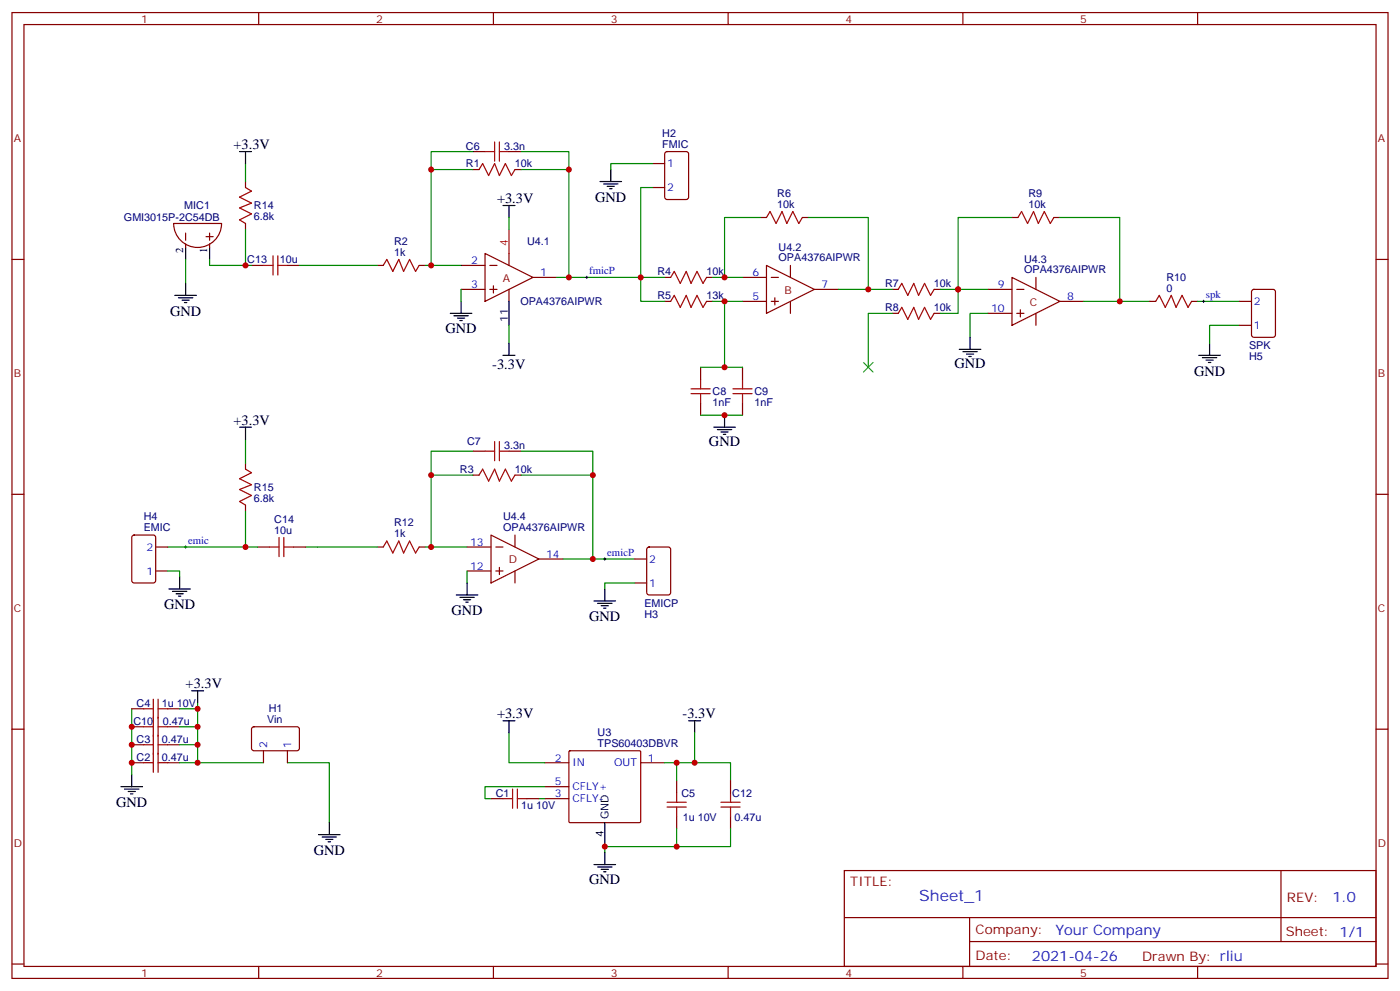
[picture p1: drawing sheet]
<svg xmlns="http://www.w3.org/2000/svg" width="412mm" height="292mm" viewBox="0 0 412 292" stroke-linecap="round" stroke-linejoin="round" font-family="sans-serif">
<g fill="none" stroke="#870000" stroke-width=".35">
<path d="M3.5 3.7h405.4v284.3h-405.4zM7.1 7.2h398.2v277.3h-398.2zM76.2 3.7v3.5M145.3 3.7v3.5M214.5 3.7v3.5M283.6 3.7v3.5M352.8 3.7v3.5M72.3 53.4v1.8M139.3 49.9h1.8M139.3 44.6h3.6M149.9 44.6h3.6M151.7 49.9h1.8"/>
<path d="M192.3 48.2h3.5M192.3 55.2h3.5M196 44.8l.5-.2h5.6l.7 .5v12.9l-.4 .7h-5.9l-.7-.4v-13zM3.5 76.4h3.6M51.2 65.8h14.1a7.1 7.1 0 0 1-7.1 7 7.1 7.1 0 0 1-7-7zM54.7 68.6v2.1M54.7 71.8v1M60.7 69.7h2.1M61.7 68.6v2.1M61.7 71.8v1M72.3 65.8v1.8M74.1 78.1h3.5"/>
<path d="M84.7 78.1h3.5M111.1 78.1h1.8M123.5 78.1h1.7M135.8 78.1h7.1M142.9 74.6l14.1 7.1-14.1 7zM144.3 78.1h2.1M149.9 74.6v3.5M224 64h1.8M225.8 78.1l14.1 7.1-14.1 7.1zM232.8 78.1v3.6M236.4 64h1.7M298.1 64h1.8"/>
<path d="M310.4 64h1.8M405.3 76.4h3.6M135.8 85.2h7.1M144.3 85.2h2.1M145.3 84.1v2.2M149.9 85.2v3.5M157 81.7h7M195.8 81.7h1.8M195.8 88.7h1.8M208.1 81.7h1.8M208.1 88.7h1.8M218.7 81.7h7.1"/>
<path d="M218.7 88.7h7.1M227.2 81.7h2.1M227.2 88.7h2.1M228.2 87.7v2.1M232.8 88.7v3.6M239.9 85.2h7M262.8 85.2h1.8M262.8 92.3h1.8M275.2 85.2h1.7M275.2 92.3h1.7M291 85.2h7.1M291 92.3h7.1"/>
<path d="M298.1 81.7l14.1 7-14.1 7.1zM299.5 85.2h2.1M299.5 92.3h2.1M300.6 91.2v2.1M305.2 81.7v3.5M305.2 92.3v3.5M312.2 88.7h7.1M338.7 88.7h1.7M351 88.7h1.8M365.1 88.7h3.6M365.1 95.8h3.6M368.9 85.4l.5-.2h5.6l.7 .4v13l-.5 .7h-5.8l-.7-.5v-12.9z"/>
<path d="M206.4 108.1v3.6M206.4 118.7v3.5M218.7 108.1v3.6M218.7 118.7v3.5M72.3 136.3v1.8M139.3 139.9h1.8M139.3 132.8h3.6M149.9 132.8h3.6M151.7 139.9h1.8M3.5 145.5h3.6M39 157.7l.5-.2h5.7l.6 .4 .1 13-.5 .7h-5.9l-.6-.4-.1-13zM72.3 148.7v1.8"/>
<path d="M144.6 157.5l14.1 7.1-14.1 7zM151.7 157.5v3.5M405.3 145.5h3.6M45.9 161h3.5M45.9 168.1h3.5M75.8 161h3.6M86.4 161h3.6M111.1 161h1.8M123.5 161h1.7M137.6 161h7M137.6 168.1h7M146 161h2.2"/>
<path d="M146 168.1h2.2M147.1 167v2.2M151.7 168.1v3.5M158.7 164.6h7.1M187 164.6h3.5M187 171.6h3.5M190.7 161.2l.5-.2h5.6l.7 .5 .1 12.9-.5 .7-5.9 .1-.6-.5-.1-13zM3.5 214.7h3.6M38.8 219.3h3.5M38.8 208.7h3.5M38.8 214h3.5M49.4 219.3h3.5"/>
<path d="M49.4 208.7h3.5M49.4 214h3.5M74.3 214.2l.5-.2h13l.4 .7-.1 5.9-.6 .4-13-.1-.4-.6v-5.6zM405.3 214.7h3.6M38.8 224.5h3.5M49.4 224.5h3.5M77.6 221v3.5M84.7 221v3.5M144.6 235.1h3.6M155.2 235.1h3.5M160.5 224.5h7.1M160.5 235.1h7.1"/>
<path d="M160.5 231.6h7.1M167.6 221.2l.3-.2 20.7 .1 .1 .3v20.6l-.3 .2-20.7-.1-.1-.3zM188.7 224.5h7.1M199.3 229.8v3.6M215.2 229.8v3.6M199.3 240.4v3.5M215.2 240.4v3.5M248.7 256.3h156.6v28.2h-156.6zM377.3 256.3v20.9M248.7 270.1h156.5M285.6 277.2h119.6M285.6 270.1v14.2"/>
<path d="M3.5 283.8h3.6M76.2 284.5v3.5M145.3 284.5v3.5M214.5 284.5v3.5M283.6 284.5v3.5M352.8 284.5v3.5M405.3 283.8h3.6"/>
</g>
<path d="M149.9 67.6v7" fill="none" stroke="#f00" stroke-width=".35"/>
<g fill="none" stroke="#000" stroke-width=".35">
<path d="M70.6 44.6h3.5M72.3 44.6v3.6M176.7 53.4h6.4M177.8 54.2h4.2M178.9 54.9h2.1M179.6 55.6h.7M179.9 49.9v3.5M54.7 72.8v3.6M61.7 72.8v3.6M148.2 60.5h3.5M149.9 60.5v3.5M51.5 87h6.4"/>
<path d="M52.6 87.7h4.2M53.6 88.4h2.1M54.3 89.1h.7M54.7 83.4v3.6M132.6 92.3h6.4M133.7 93h4.2M134.8 93.7h2.1M135.5 94.4h.7M135.8 88.7v3.6M149.9 88.7v7.1M285.8 99.3v3.5M148.2 104.6h3.5"/>
<path d="M149.9 101.1v3.5M282.6 102.8h6.3M283.6 103.5h4.3M284.7 104.2h2.1M285.4 105h.7M353.1 104.6h6.4M354.2 105.3h4.2M355.2 106h2.2M356 106.7h.7M356.3 101.1v3.5M70.6 125.8h3.5M72.3 125.8v3.5"/>
<path d="M210.3 125.8h6.3M211.3 126.5h4.2M212.4 127.2h2.1M213.1 127.9h.7M213.4 122.2v3.6M49.7 173.4h6.4M50.8 174.1h4.2M51.9 174.8h2.1M52.6 175.5h.7M52.9 169.9v3.5M134.4 175.2h6.4M135.5 175.9h4.2"/>
<path d="M136.5 176.6h2.1M137.2 177.3h.7M137.6 171.6v3.6M175 176.9h6.3M176 177.6h4.3M177.1 178.3h2.1M177.8 179h.7M178.2 173.4v3.5M56.4 203.4h3.6M58.2 203.4v3.5M148.2 212.2h3.5M149.9 212.2v3.5"/>
<path d="M202.8 212.2h3.6M204.6 212.2v3.5M35.6 231.6h6.4M36.7 232.3h4.2M37.7 233h2.2M38.5 233.7h.7M38.8 228.1v3.5M93.8 245.7h6.4M94.9 246.4h4.2M96 247.1h2.1M96.7 247.8h.7M97 242.2v3.5"/>
<path d="M175 254.5h6.3M176 255.2h4.3M177.1 255.9h2.1M177.8 256.6h.7M178.2 242.2v7M178.2 251v3.5"/>
</g>
<g fill="none" stroke="#008700" stroke-width=".35">
<path d="M72.3 48.2v5.2M139.3 49.9h-12.3v28.2M139.3 44.6h-12.3v5.3M153.5 49.9h14.1v31.8h28.2M153.5 44.6h14.1v5.3M192.3 55.2h-3.6v33.5h7.1M192.3 48.2h-12.4v1.7M54.7 76.4v7M61.7 76.4v1.7h12.4M72.3 67.6v10.5M88.2 78.1h22.9M125.2 78.1h10.6"/>
<path d="M149.9 64v3.6M224 64h-10.6v17.7M238.1 64h17.7v21.2h-8.9M298.1 64h-15.9v28.3h-5.3M312.2 64h17.6v24.7h-10.5M135.8 85.2v3.5M149.9 95.8v5.3M164 81.7h3.6M209.9 81.7h8.8M209.9 88.7h8.8M213.4 88.7v19.4h-7M255.8 85.2h7"/>
<path d="M262.8 92.3h-7v15.8M276.9 85.2h14.1M291 92.3h-5.2v7M329.8 88.7h8.9M352.8 88.7h12.3M365.1 95.8h-8.8v5.3M213.4 108.1h5.3M72.3 129.3v7M127 139.9h12.3M139.3 132.8h-12.3v28.2M153.5 132.8h21.1v31.8h12.4M153.5 139.9h21.1"/>
<path d="M206.4 122.2h12.3M72.3 150.5v10.5M49.4 168.1h3.5v1.8M49.4 161h26.4M90 161h21.1M125.2 161h12.4M137.6 168.1v3.5M165.8 164.6h8.8M187 171.6h-8.8v1.8M38.8 208.7v19.4M52.9 219.3h5.3M52.9 214h5.3"/>
<path d="M52.9 208.7h5.3M58.2 206.9v17.6h19.4M149.9 215.7v8.8h10.6M204.6 215.7v8.8M52.9 224.5h5.3M84.7 224.5h12.3v17.7M158.7 235.1h1.8M160.5 231.6h-17.6v3.5h1.7M195.8 224.5h19.4v5.3M199.3 224.5v5.3M199.3 243.9v5.3h-21.1v1.8M215.2 243.9v5.3h-15.9"/>
</g>
<g fill="none" stroke="#a10000" stroke-width=".35">
<path d="M72.3 55.2l1.8 1.1-3.5 1.7 3.5 1.8-3.5 1.4 3.5 1.8-3.5 1.7 1.7 1.1M141.1 49.9l1.1-1.7 1.7 3.5 1.8-3.5 1.4 3.5 1.8-3.5 1.7 3.5 1.1-1.8M142.9 44.6h2.8M145.7 41.8v5.6M147.1 44.6h2.8M147.1 41.8v5.6M77.6 78.1h2.8M80.4 75.3v5.7M81.8 78.1h2.9M81.8 75.3v5.7M112.9 78.1l1-1.7 1.8 3.5 1.8-3.5 1.4 3.5 1.7-3.5 1.8 3.5 1.1-1.8M225.8 64l1-1.7 1.8 3.5 1.8-3.5 1.4 3.5 1.7-3.5 1.8 3.5 1.1-1.8"/>
<path d="M299.9 64l1-1.7 1.8 3.5 1.7-3.5 1.5 3.5 1.7-3.5 1.8 3.5 1-1.8M197.6 81.7l1-1.8 1.8 3.5 1.7-3.5 1.5 3.5 1.7-3.5 1.8 3.5 1-1.7M197.6 88.7l1-1.7 1.8 3.5 1.7-3.5 1.5 3.5 1.7-3.5 1.8 3.5 1-1.8M264.6 85.2l1-1.8 1.8 3.6 1.8-3.6 1.4 3.6 1.7-3.6 1.8 3.6 1.1-1.8M264.6 92.3l1-1.8 1.8 3.5 1.8-3.5 1.4 3.5 1.7-3.5 1.8 3.5 1.1-1.7M340.4 88.7l1.1-1.7 1.8 3.5 1.7-3.5 1.4 3.5 1.8-3.5 1.8 3.5 1-1.8M203.6 115.9h5.6M203.6 114.5h5.6M206.4 111.7v2.8M206.4 115.9v2.8M215.9 115.9h5.6M215.9 114.5h5.6"/>
<path d="M218.7 111.7v2.8M218.7 115.9v2.8M72.3 138.1l1.8 1.1-3.5 1.7 3.5 1.8-3.5 1.4 3.5 1.8-3.5 1.7 1.7 1.1M141.1 139.9l1.1-1.8 1.7 3.5 1.8-3.5 1.4 3.5 1.8-3.5 1.7 3.5 1.1-1.7M142.9 132.8h2.8M145.7 130v5.6M147.1 130v5.6M147.1 132.8h2.8M82.2 158.2v5.7M83.6 158.2v5.7M79.4 161h2.8M83.6 161h2.8"/>
<path d="M112.9 161l1-1.7 1.8 3.5 1.8-3.5 1.4 3.5 1.7-3.5 1.8 3.5 1.1-1.8M42.3 219.3h2.9M42.3 208.7h2.9M42.3 214h2.9M45.2 205.8v21.6M46.6 205.8v21.6M46.6 219.3h2.8M46.6 208.7h2.8M46.6 214h2.8M42.3 224.5h2.9M46.6 224.5h2.8M148.2 235.1h2.8"/>
<path d="M151 232.3v5.6M152.4 235.1h2.8M152.4 232.3v5.6M196.5 237.6h5.6M196.5 236.2h5.6M199.3 233.4v2.8M199.3 237.6v2.8M212.4 237.6h5.6M212.4 236.2h5.6M215.2 233.4v2.8M215.2 237.6v2.8"/>
</g>
<path d="M172.5 81.7h.7M172.9 81.3v.7M354.2 88.7h.7M354.5 88.4v.7M54.3 161h.7M54.7 160.7v.7M177.8 164.6h.7M178.2 164.2v.7" fill="none" stroke="#000" stroke-width=".29"/>
<path d="M254.4 106.7l2.8 2.8M257.2 106.7l-2.8 2.8" fill="none" stroke="#3c3" stroke-width=".35"/>
<g fill="#c00">
<circle cx="58.2" cy="224.5" r=".88"/>
<circle cx="58.2" cy="219.3" r=".88"/>
<circle cx="38.8" cy="224.5" r=".88"/>
<circle cx="38.8" cy="219.3" r=".88"/>
<circle cx="178.2" cy="249.2" r=".88"/>
<circle cx="199.3" cy="224.5" r=".88"/>
<circle cx="188.7" cy="81.7" r=".88"/>
<circle cx="213.4" cy="88.7" r=".88"/>
<circle cx="213.4" cy="108.1" r=".88"/>
<circle cx="213.4" cy="122.2" r=".88"/>
<circle cx="213.4" cy="81.7" r=".88"/>
<circle cx="255.8" cy="85.2" r=".88"/>
<circle cx="282.2" cy="85.2" r=".88"/>
<circle cx="329.8" cy="88.7" r=".88"/>
<circle cx="127" cy="161" r=".88"/>
<circle cx="204.6" cy="224.5" r=".88"/>
<circle cx="199.3" cy="249.2" r=".88"/>
<circle cx="72.3" cy="78.1" r=".88"/>
<circle cx="72.3" cy="161" r=".88"/>
<circle cx="127" cy="78.1" r=".88"/>
<circle cx="127" cy="49.9" r=".88"/>
<circle cx="167.6" cy="81.7" r=".88"/>
<circle cx="167.6" cy="49.9" r=".88"/>
<circle cx="127" cy="139.9" r=".88"/>
<circle cx="174.6" cy="139.9" r=".88"/>
<circle cx="174.6" cy="164.6" r=".88"/>
<circle cx="38.8" cy="214" r=".88"/>
<circle cx="58.2" cy="214" r=".88"/>
<circle cx="58.2" cy="208.7" r=".88"/>
</g>
<text font-size="4.6" fill="#00f" x="270.8" y="265.3">Sheet_1</text>
<g font-size="4.2">
<text x="68.8" y="43.9">+3.3V</text>
<text x="146.4" y="59.8">+3.3V</text>
<text x="175.3" y="59.5">GND</text>
<text x="50.1" y="93">GND</text>
<text x="131.2" y="97.9">GND</text>
<text x="145" y="108.6">-3.3V</text>
<text x="281.2" y="108.5">GND</text>
<text x="351.7" y="110.6">GND</text>
<text x="68.8" y="125.1">+3.3V</text>
<text x="208.8" y="131.4">GND</text>
<text x="48.3" y="179.4">GND</text>
<text x="133" y="181.2">GND</text>
<text x="173.6" y="182.9">GND</text>
<text x="54.7" y="202.7">+3.3V</text>
<text x="146.4" y="211.5">+3.3V</text>
<text x="201.1" y="211.5">-3.3V</text>
<text x="34.2" y="237.7">GND</text>
<text x="92.4" y="251.7">GND</text>
<text x="173.6" y="260.2">GND</text>
</g>
<g font-size="4.2" fill="#00f">
<text x="392.5" y="265.6">1.0</text>
<text x="310.9" y="275.1">Your Company</text>
<text x="304" y="282.9">2021-04-26</text>
</g>
<g font-size="3.9" fill="#800">
<text x="250.5" y="260.9">TITLE:</text>
<text x="379.1" y="265.6">REV:</text>
<text x="287.4" y="275.1">Company:</text>
<text x="378.7" y="275.7">Sheet: 1/1</text>
<text x="287.4" y="282.8">Date:</text>
<text x="336.4" y="282.8">Drawn By: rliu</text>
</g>
<g font-size="3.2" fill="#800">
<text x="41.6" y="6.7">1</text>
<text x="110.8" y="6.7">2</text>
<text x="179.9" y="6.7">3</text>
<text x="249.1" y="6.7">4</text>
<text x="318.2" y="6.7">5</text>
<text x="4.1" y="41.8">A</text>
<text x="405.9" y="41.8">A</text>
<text x="148.2" y="83">A</text>
<text x="231.1" y="86.5">B</text>
<text x="303.4" y="90">C</text>
<text x="4.1" y="110.9">B</text>
<text x="405.9" y="110.9">B</text>
<text x="149.9" y="165.9">D</text>
<text x="4.1" y="180.1">C</text>
<text x="405.9" y="180.1">C</text>
<text x="4.1" y="249.2">D</text>
<text x="405.9" y="249.2">D</text>
<text x="41.6" y="287.5">1</text>
<text x="110.8" y="287.5">2</text>
<text x="179.9" y="287.5">3</text>
<text x="249.1" y="287.5">4</text>
<text x="318.2" y="287.5">5</text>
</g>
<g font-size="3.2" fill="#000080">
<text x="195.1" y="40.5">H2</text>
<text x="137.2" y="44">C6</text>
<text x="148.5" y="44">3.3n</text>
<text x="195.1" y="43.6">FMIC</text>
<text x="137.2" y="49.3">R1</text>
<text x="151.6" y="49.3">10k</text>
<text x="229" y="58">R6</text>
<text x="302.9" y="58">R9</text>
<text x="36.5" y="65.2">GMI3015P-2C54DB</text>
<text x="54.3" y="61.6">MIC1</text>
<text x="74.8" y="64.9">6.8k</text>
<text x="74.8" y="61.7">R14</text>
<text x="229" y="61.2">10k</text>
<text x="302.9" y="61.2">10k</text>
<text x="72.8" y="77.5">C13</text>
<text x="82.5" y="77.5">10u</text>
<text x="116.1" y="75.3">1k</text>
<text x="116.1" y="72.1">R2</text>
<text x="155.3" y="72.2">U4.1</text>
<text x="229.4" y="77">OPA4376AIPWR</text>
<text x="229.4" y="73.8">U4.2</text>
<text x="301.7" y="77.3">U4.3</text>
<text x="193.7" y="81">R4</text>
<text x="208.1" y="81">10k</text>
<text x="301.7" y="80.5">OPA4376AIPWR</text>
<text x="343.6" y="82.7">R10</text>
<text x="153.3" y="89.8">OPA4376AIPWR</text>
<text x="193.7" y="88.1">R5</text>
<text x="208.1" y="88.1">13k</text>
<text x="260.7" y="84.6">R7</text>
<text x="275.1" y="84.6">10k</text>
<text x="343.6" y="85.9">0</text>
<text x="260.7" y="91.6">R8</text>
<text x="275.1" y="91.6">10k</text>
<text x="368" y="102.8">SPK</text>
<text x="368" y="106">H5</text>
<text x="209.9" y="119.6">1nF</text>
<text x="209.9" y="116.3">C8</text>
<text x="222.2" y="119.6">1nF</text>
<text x="222.2" y="116.3">C9</text>
<text x="137.6" y="131.1">C7</text>
<text x="148.5" y="132.2">3.3n</text>
<text x="135.5" y="139.2">R3</text>
<text x="151.6" y="139.2">10k</text>
<text x="74.8" y="147.7">6.8k</text>
<text x="74.8" y="144.6">R15</text>
<text x="42.3" y="153.2">H4</text>
<text x="80.8" y="154">C14</text>
<text x="116.1" y="155">R12</text>
<text x="148.2" y="153.1">U4.4</text>
<text x="42.3" y="156.5">EMIC</text>
<text x="80.8" y="157.2">10u</text>
<text x="116.1" y="158.2">1k</text>
<text x="148.2" y="156.3">OPA4376AIPWR</text>
<text x="189.8" y="178.7">EMICP</text>
<text x="189.8" y="181.9">H3</text>
<text x="40.2" y="208">C4</text>
<text x="47.7" y="208">1u 10V</text>
<text x="79.2" y="209.8">H1</text>
<text x="39.3" y="213.3">C10</text>
<text x="47.9" y="213.3">0.47u</text>
<text x="78.7" y="212.9">Vin</text>
<text x="40.2" y="218.6">C3</text>
<text x="47.7" y="218.6">0.47u</text>
<text x="176" y="219.8">TPS60403DBVR</text>
<text x="176" y="216.7">U3</text>
<text x="40.2" y="223.9">C2</text>
<text x="47.7" y="223.9">0.47u</text>
<text x="146.1" y="234.5">C1</text>
<text x="153.5" y="238">1u 10V</text>
<text x="200.7" y="234.5">C5</text>
<text x="215.7" y="234.5">C12</text>
<text x="201.1" y="241.6">1u 10V</text>
<text x="216.4" y="241.6">0.47u</text>
</g>
<g font-size="3.2" fill="#00f">
<text x="196.5" y="49.2">1</text>
<text x="196.5" y="56.3">2</text>
<text x="138.7" y="77.8">2</text>
<text x="159.1" y="81.3">1</text>
<text x="173.6" y="80.8">fmicP</text>
<text x="221.6" y="81.3">6</text>
<text x="138.7" y="84.8">3</text>
<text x="221.6" y="88.4">5</text>
<text x="242" y="84.8">7</text>
<text x="294" y="84.8">9</text>
<text x="314.3" y="88.4">8</text>
<text x="355.2" y="87.8">spk</text>
<text x="369.4" y="89.8">2</text>
<text x="291.9" y="91.9">10</text>
<text x="369.4" y="96.8">1</text>
<text x="55.4" y="160.2">emic</text>
<text x="138.5" y="160.7">13</text>
<text x="43.1" y="162.1">2</text>
<text x="138.5" y="167.7">12</text>
<text x="160.9" y="164.2">14</text>
<text x="178.9" y="163.7">emicP</text>
<text x="191.2" y="165.6">2</text>
<text x="43.1" y="169.2">1</text>
<text x="191.2" y="172.7">1</text>
<text x="78.7" y="220.3" transform="rotate(-90 78.7 220.3)">2</text>
<text x="85.7" y="220.3" transform="rotate(-90 85.7 220.3)">1</text>
<text x="163.4" y="224.2">2</text>
<text x="168.6" y="225.6">IN</text>
<text x="180.9" y="225.6">OUT</text>
<text x="190.9" y="224.2">1</text>
<text x="163.4" y="231.2">5</text>
<text x="168.6" y="232.7">CFLY+</text>
<text x="163.4" y="234.8">3</text>
<text x="168.6" y="236.2">CFLY-</text>
</g>
<g font-size="3.2">
<text x="54" y="74.4" transform="rotate(-90 54 74.4)">2</text>
<text x="61" y="74.4" transform="rotate(-90 61 74.4)">1</text>
<text x="149.6" y="94.9" transform="rotate(-90 149.6 94.9)">11</text>
<text x="179.2" y="241.1" transform="rotate(-90 179.2 241.1)">GND</text>
<text x="177.8" y="246.3" transform="rotate(-90 177.8 246.3)">4</text>
</g>
<text font-size="3.2" fill="#f00" x="149.6" y="72.5" transform="rotate(-90 149.6 72.5)">4</text>
</svg>
